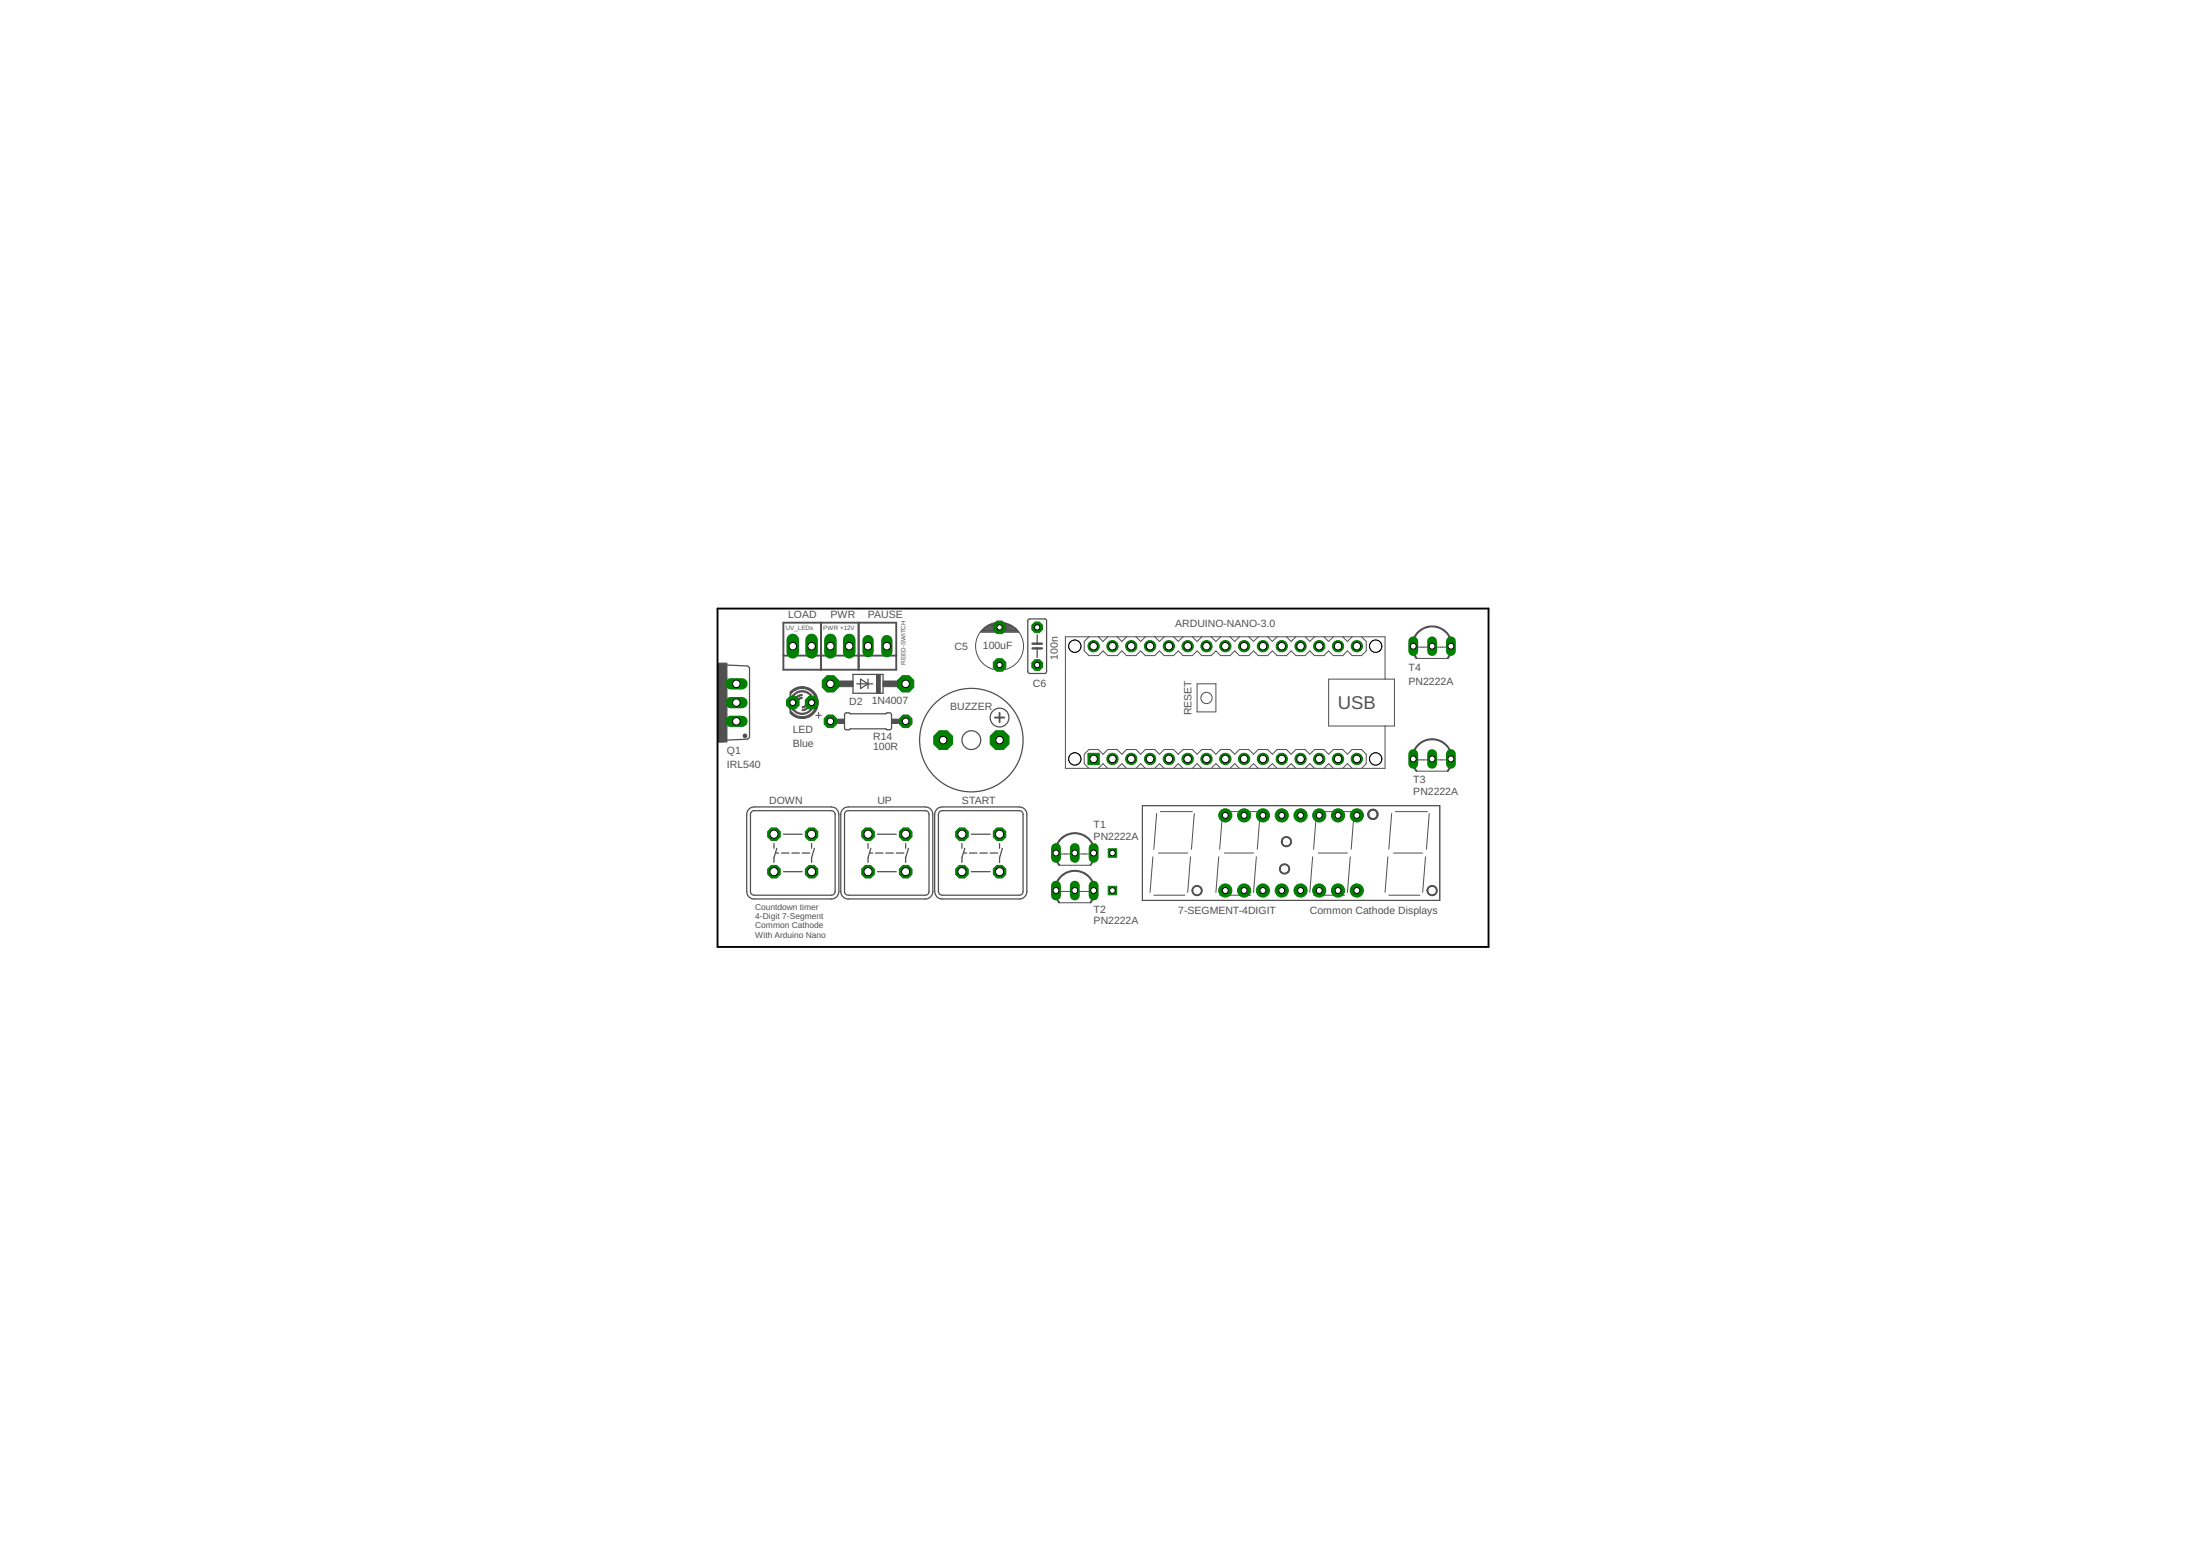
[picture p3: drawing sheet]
<svg xmlns="http://www.w3.org/2000/svg" width="297mm" height="210mm" viewBox="0 0 297 210" stroke-linecap="round" stroke-linejoin="round" font-family="sans-serif">
<path d="M149.6 119.6h1.2v1.2h-1.2z" fill="#008000" stroke="#008000" stroke-width=".14"/>
<circle cx="150.2" cy="120.2" r=".38" fill="#fff" stroke="#000" stroke-width=".14"/>
<path d="M149.6 114.6h1.2v1.1h-1.2z" fill="#008000" stroke="#008000" stroke-width=".14"/>
<circle cx="150.2" cy="115.1" r=".38" fill="#fff" stroke="#000" stroke-width=".14"/>
<path d="M105.8 84.1h15.2v6.3h-15.2zM105.8 88.5h15.2M106.7 93.6v2.5M110.8 84.1v6.3M115.9 84.1v6.3M134.3 96.9h1.3M135 96.2v1.3" fill="none" stroke="#505050" stroke-width=".25"/>
<g fill="none" stroke="#505050" stroke-width=".17">
<path d="M98 89.8l2.9 .1 .3 .2v9.4l-.3 .3-2.9 .1M114.1 96.3l.6-.1 .1 .2h4.8l.1-.2h.4l.3 .2v1.9l-.2 .2h-.5l-.1-.1h-4.8a.65 .65 0 0 1-.7 0zM115.2 91h4v2.6h-4zM115.7 92.3h2.1M116.2 91.7l1 .6-1 .6zM117.2 91.7v1.2M138.9 83.6l.1-.1h2.1l.2 .2v7l-.1 .2h-2.2l-.2-.2v-6.9zM140 85.7v1.2M140 87.5v1.3M101.1 109.2l.2-.1 .5-.2h10.4a1.01 1.01 0 0 1 1.1 1v10.4a1.01 1.01 0 0 1-1.1 1h-10.4a1.01 1.01 0 0 1-1-1v-10.4l.1-.5zM101.4 109.6l.4-.2h10.4l.3 .1 .3 .4v10.4l-.3 .5h-.3h-10.4h-.3l-.2-.5v-10.4zM104.5 113.9v.6"/>
<path d="M104.8 115.1h.3M104.9 114.5l-.4 1.3v.6M105.5 115.1h1M105.8 112.6h2.5M105.8 117.7h2.5M106.9 115.1h1M108.3 115.1h1M109.6 113.9v.6M110 114.5l-.4 1.3v.6M113.8 109.2l.2-.1 .5-.2h10.4a1.01 1.01 0 0 1 1 1v10.4a1.01 1.01 0 0 1-1 1h-10.4a1.01 1.01 0 0 1-1-1v-10.4v-.2zM114.1 109.6l.4-.2h10.4a.46 .46 0 0 1 .5 .5v10.6a.45 .45 0 0 1-.5 .3h-10.4l-.4-.2-.1-.3v-10.4zM117.2 113.9v.6"/>
<path d="M117.5 115.1h.3M117.6 114.5l-.4 1.3v.6M118.2 115.1h1M118.5 112.6h2.5M118.5 117.7h2.5M119.6 115.1h1M121 115.1h1M122.3 113.9v.6M122.7 114.5l-.4 1.3v.6M126.5 109.2l.2-.1 .5-.2h10.4a1.01 1.01 0 0 1 1 1v10.4a1.01 1.01 0 0 1-1 1h-10.4a1.01 1.01 0 0 1-1-1v-10.4zM126.9 109.5l.3-.1h10.4l.3 .1 .2 .4v10.4l-.2 .5h-.3h-10.4a.49 .49 0 0 1-.5-.5v-10.4zM129.9 113.9v.6"/>
<path d="M130.1 115.1h.4M130.3 114.5l-.4 1.3v.6M130.9 115.1h1M131.1 112.6h2.6M131.1 117.7h2.6M132.3 115.1h1M133.7 115.1h1M135 113.9v.6M135.3 114.5l-.3 1.3v.6"/>
<circle cx="131.1" cy="99.9" r="7"/>
<circle cx="131.1" cy="99.9" r="1.27"/>
<circle cx="135" cy="96.9" r="1.27"/>
</g>
<g fill="#505050" stroke="#505050" stroke-width=".14">
<path d="M113.2 97.1h.8v.6h-.8z"/>
<path d="M120.4 97.1h.8v.6h-.8z"/>
<path d="M96.9 89.5h.7v10.7h-.7z"/>
<path d="M97.6 98.3h.5v1.9h-.5z"/>
<path d="M97.6 95.7h.5v.8h-.5z"/>
<path d="M97.6 93.2h.5v.8h-.5z"/>
<path d="M97.6 89.5h.5v1.9h-.5z"/>
<path d="M118.3 91h.6v2.6h-.6z"/>
<path d="M113.3 91.9h1.9v.8h-1.9z"/>
<path d="M119.2 91.9h1.9v.8h-1.9z"/>
<path d="M97.6 96.5h.5v1.8h-.5z"/>
<path d="M97.6 94h.5v1.7h-.5z"/>
<path d="M97.6 91.4h.5v1.8h-.5z"/>
</g>
<g fill="none" stroke="#505050" stroke-width=".14">
<path d="M110.2 96.6h.7M110.5 96.2v.7M132.4 85.3h5.1M132.5 85.2h4.9M132.6 85.1h4.8M132.7 85h4.6M132.7 85a3.2 3.2 0 0 1 4.8 .3h-5.1zM132.8 84.9h4.4M132.9 84.8h4.2M133 84.7h4M133.2 84.6h3.6M133.3 84.5h3.4"/>
<path d="M133.5 84.4h3M133.7 84.3h2.6M133.9 84.2h2.1M134.3 84.2h1.4M147 86l-.6 .6v1.3l.6 .6h1.3l.6-.6 .7 .6h1.2l.7-.6 .6 .6h1.3l.6-.6 .6 .6h1.3l.6-.6 .7 .6h1.3l.6-.6 .6 .6h1.3l.6-.6 .7 .6h1.2l.7-.6 .6 .6h1.3l.6-.6 .6 .6h1.3l.6-.6 .7 .6h1.3l.6-.6 .6 .6h1.3l.6-.6 .7 .6h1.2l.6-.6 .7 .6h1.3l.6-.6 .6 .6h1.3l.6-.6 .7 .6h1.2l.7-.6v-1.3l-.7-.6M148.3 86l.6 .6 .7-.6M150.8 86l.7 .6 .6-.6M153.4 86l.6 .6 .6-.6M155.9 86l.6 .6 .7-.6M158.5 86l.6 .6 .6-.6M161 86l.6 .6 .7-.6M161.6 92.3h2.6v3.8h-2.6z"/>
<path d="M163.5 86l.7 .6 .6-.6M166.1 86l.6 .6 .6-.6M168.6 86l.6 .6 .7-.6M171.2 86l.6 .6 .6-.6M173.7 86l.6 .6 .7-.6M176.2 86l.6 .6 .7-.6M178.8 86l.6 .6 .6-.6M179.4 91.7h8.9v6.3h-8.9zM181.3 86l.6 .6 .7-.6M187 91.7v-5.7h-43.2v17.7h43.2v-5.7M190.7 87.4h5.3M191.3 88.9h4.2"/>
<path d="M142.5 115.3h5.3M143 116.8h4.2M147 103.7l-.6-.6v-1.3l.6-.6h1.3l.6 .6 .7-.6h1.2l.7 .6 .6-.6h1.3l.6 .6 .6-.6h1.3l.6 .6 .7-.6h1.3l.6 .6 .6-.6h1.3l.6 .6 .7-.6h1.2l.7 .6 .6-.6h1.3l.6 .6 .6-.6h1.3l.6 .6 .7-.6h1.3l.6 .6 .6-.6h1.3l.6 .6 .7-.6h1.2l.6 .6 .7-.6h1.3l.6 .6 .6-.6h1.3l.6 .6 .7-.6h1.2l.7 .6v1.3l-.7 .6M148.3 103.7l.6-.6 .7 .6M150.8 103.7l.7-.6 .6 .6M153.4 103.7l.6-.6 .6 .6M154.2 108.8h40.2v12.7h-40.2zM155.7 115.7l-.4 4.8M155.9 103.7l.6-.6 .7 .6M156.2 109.8l-.4 4.8M156.4 115.1h4M156.7 109.6h4.3"/>
<path d="M158.5 103.7l.6-.6 .6 .6M160.7 115.7l-.3 4.8M161 103.7l.6-.6 .7 .6M161.2 109.8l-.3 4.8M163.5 103.7l.7-.6 .6 .6M164.5 115.7l-.3 4.8M165.1 109.8l-.4 4.8M165.3 115.1h3.9M165.6 109.6h4.3M166.1 103.7l.6-.6 .6 .6M168.6 103.7l.6-.6 .7 .6M169.6 115.7l-.4 4.8"/>
<path d="M170.1 109.8l-.3 4.8M171.2 103.7l.6-.6 .6 .6M173.7 103.7l.6-.6 .7 .6M176.2 103.7l.6-.6 .7 .6M177.2 115.7l-.4 4.8M177.7 109.8l-.3 4.8M178 115.1h3.9M178.2 109.6h4.4M178.8 103.7l.6-.6 .6 .6M181.3 103.7l.6-.6 .7 .6M182.3 115.7l-.4 4.8M182.8 109.8l-.4 4.8"/>
<path d="M187.4 115.7l-.4 4.8M187.9 109.8l-.4 4.8M188.2 115.1h3.9M188.4 109.6h4.3M190.7 102.6h5.3M191.3 104.1h4.2M192.5 115.7l-.4 4.8M193 109.8l-.4 4.8M142.5 120.3h5.3M143 121.9h4.2M155.8 120.8h4.2M164.7 120.8h4.2"/>
<path d="M177.4 120.8h4.1M187.5 120.8h4.2"/>
<circle cx="135" cy="87.2" r="3.2"/>
<circle cx="162.9" cy="94.2" r=".76"/>
</g>
<g fill="#505050" stroke="#505050" stroke-width=".14">
<path d="M143 113.4a2.73 2.73 0 0 1 4.6 .6h-.1a2.6 2.6 0 0 0-2.4-1.5 2.6 2.6 0 0 0-2.3 1.5h-.2z" fill-rule="evenodd"/>
<path d="M142.6 116.3l.2-.1 .3 .6h-.1l-.1-.1z" fill-rule="evenodd"/>
<path d="M147.5 116.2l.1 .1-.3 .5h-.1z" fill-rule="evenodd"/>
<path d="M143 118.4a2.74 2.74 0 0 1 4.6 .6l-.1 .1a2.6 2.6 0 0 0-2.4-1.5 2.6 2.6 0 0 0-2.3 1.5l-.2-.1z" fill-rule="evenodd"/>
<path d="M142.6 121.4l.2-.1 .3 .5-.1 .1z" fill-rule="evenodd"/>
<path d="M147.5 121.3h.1l-.3 .6-.1-.1z" fill-rule="evenodd"/>
<path d="M191.3 100.7a2.74 2.74 0 0 1 4.5 .6h-.1a2.6 2.6 0 0 0-2.3-1.4 2.6 2.6 0 0 0-2.4 1.4h-.1z" fill-rule="evenodd"/>
<path d="M190.9 103.6h.1l.3 .5h-.1z" fill-rule="evenodd"/>
<path d="M195.7 103.5l.1 .1-.3 .5h-.1z" fill-rule="evenodd"/>
<path d="M191.3 85.4a2.73 2.73 0 0 1 4.5 .7h-.1a2.58 2.58 0 0 0-2.3-1.5 2.58 2.58 0 0 0-2.4 1.5h-.1z" fill-rule="evenodd"/>
<path d="M190.9 88.4l.1-.1 .3 .5-.1 .1z" fill-rule="evenodd"/>
<path d="M195.7 88.3l.1 .1-.3 .5-.1-.1z" fill-rule="evenodd"/>
<path d="M107 95.8l.1-.1a1.46 1.46 0 0 0 1.2 .6v.1h-.1a1.55 1.55 0 0 1-1.2-.6z" fill-rule="evenodd"/>
<path d="M108.3 96.3a1.42 1.42 0 0 0 1.2-.6l.1 .1-.1 .1a1.57 1.57 0 0 1-1.2 .5z" fill-rule="evenodd"/>
<path d="M107.1 93.7a1.47 1.47 0 0 1 1.2-.5v.2a1.42 1.42 0 0 0-1.1 .6l-.2-.1z" fill-rule="evenodd"/>
<path d="M108.3 93.2h.2a1.48 1.48 0 0 1 1.1 .7l-.1 .1a1.42 1.42 0 0 0-1.2-.6z" fill-rule="evenodd"/>
<path d="M106.6 96.2l.2-.1a1.91 1.91 0 0 0 1.5 .6v.3a2.09 2.09 0 0 1-1.7-.8z" fill-rule="evenodd"/>
<path d="M108.3 96.7a1.83 1.83 0 0 0 1.7-1l.2 .1a2.11 2.11 0 0 1-1.9 1.2z" fill-rule="evenodd"/>
<path d="M106.8 93.3a2.12 2.12 0 0 1 1.5-.6v.2a1.88 1.88 0 0 0-1.5 .7l-.1-.1z" fill-rule="evenodd"/>
<path d="M108.3 92.7a2.08 2.08 0 0 1 1.9 1.1l-.2 .1a1.9 1.9 0 0 0-1.7-1z" fill-rule="evenodd"/>
<path d="M184.8 109.5a.7 .7 0 0 1 1.2 .1 .7 .7 0 0 1-.4 1 .7 .7 0 0 1-.9-.7h.1a.57 .57 0 0 1 .8-.5 .57 .57 0 0 1 .2 .9 .57 .57 0 0 1-1-.2v-.2h-.1z" fill-rule="evenodd"/>
<path d="M142.6 114h.2a2.67 2.67 0 0 0 0 2.2l-.2 .1v-.2a2.73 2.73 0 0 1 0-2.1z" fill-rule="evenodd"/>
<path d="M147.5 114h.1l.1 .2a2.73 2.73 0 0 1-.1 2.1l-.1-.1a2.47 2.47 0 0 0 0-2.2z" fill-rule="evenodd"/>
<path d="M142.6 119l.2 .1a2.67 2.67 0 0 0 0 2.2l-.2 .1v-.2a2.79 2.79 0 0 1 0-2.2z" fill-rule="evenodd"/>
<path d="M147.5 119.1l.1-.1 .1 .2a2.73 2.73 0 0 1-.1 2.2l-.1-.1a2.47 2.47 0 0 0 0-2.2z" fill-rule="evenodd"/>
<path d="M190.9 101.3h.1a2.65 2.65 0 0 0 0 2.3h-.1l-.1-.2a2.75 2.75 0 0 1 .1-2.1z" fill-rule="evenodd"/>
<path d="M195.7 101.3h.1l.1 .2a2.73 2.73 0 0 1-.1 2.1h-.1a2.47 2.47 0 0 0 0-2.3z" fill-rule="evenodd"/>
<path d="M190.9 86.1h.1a2.61 2.61 0 0 0 0 2.2l-.1 .1-.1-.2a2.73 2.73 0 0 1 .1-2.1z" fill-rule="evenodd"/>
<path d="M195.7 86.1h.1l.1 .2a2.75 2.75 0 0 1-.1 2.1l-.1-.1a2.42 2.42 0 0 0 0-2.2z" fill-rule="evenodd"/>
<path d="M109.7 94.8h.2v.4l-.4 .7-.1-.1 .2-.3z" fill-rule="evenodd"/>
<path d="M109.4 93.9l.1-.1 .1 .1 .3 .5v.4h-.2a1.35 1.35 0 0 0-.3-.9z" fill-rule="evenodd"/>
<path d="M106.7 94.8h.1l.1 .4 .3 .6-.1 .1-.3-.4z" fill-rule="evenodd"/>
<path d="M107.1 93.8l.1 .1-.3 .6-.1 .3h-.1v-.4z" fill-rule="evenodd"/>
<path d="M108.3 95.4l.3-.1 .3-.5h.1a.66 .66 0 0 1-.7 .7z" fill-rule="evenodd"/>
<path d="M108.3 95.8a.94 .94 0 0 0 .9-1h.2a1.06 1.06 0 0 1-1.1 1.1z" fill-rule="evenodd"/>
<path d="M107.8 94.3l.4-.2h.1v.2a.56 .56 0 0 0-.6 .5h-.1v-.1z" fill-rule="evenodd"/>
<path d="M107.6 94l.6-.3h.1v.2a.94 .94 0 0 0-.9 .9h-.2a1.18 1.18 0 0 1 .4-.8z" fill-rule="evenodd"/>
<path d="M110.2 94.8h.3l-.3 1.1-.2-.2z" fill-rule="evenodd"/>
<path d="M109.9 93.8l.3-.1 .1 .2 .2 .9h-.3l-.1-.7z" fill-rule="evenodd"/>
<path d="M161.1 119.8a.7 .7 0 0 1 1.1 0 .7 .7 0 0 1-.4 1.1 .7 .7 0 0 1-.9-.7h.2a.58 .58 0 0 1 .8-.5 .58 .58 0 0 1 .1 1 .58 .58 0 0 1-.9-.3v-.2h-.2z" fill-rule="evenodd"/>
<path d="M170 119.8a.7 .7 0 0 1 1.1 0 .7 .7 0 0 1-.4 1.1 .7 .7 0 0 1-.9-.7h.1a.58 .58 0 0 1 .9-.5 .58 .58 0 0 1 .1 1 .58 .58 0 0 1-.9-.3l-.1-.2h-.1z" fill-rule="evenodd"/>
<path d="M182.7 119.8a.7 .7 0 0 1 1.1 0 .7 .7 0 0 1-.4 1.1 .7 .7 0 0 1-.9-.7h.1a.58 .58 0 0 1 .8-.5 .58 .58 0 0 1 .2 .9 .58 .58 0 0 1-.9-.2l-.1-.2h-.1z" fill-rule="evenodd"/>
<path d="M192.8 119.8a.7 .7 0 0 1 1.1 0 .7 .7 0 0 1-.4 1.1 .7 .7 0 0 1-.8-.7h.1a.58 .58 0 0 1 .8-.5 .58 .58 0 0 1 .2 .9 .58 .58 0 0 1-1-.2v-.2h-.1z" fill-rule="evenodd"/>
<path d="M173.1 113.2a.7 .7 0 0 1 1.2 0 .7 .7 0 0 1-.4 1.1 .7 .7 0 0 1-.9-.7h.1a.58 .58 0 0 1 .9-.5 .58 .58 0 0 1 .1 1 .58 .58 0 0 1-1-.3v-.2h-.1z" fill-rule="evenodd"/>
<path d="M172.9 116.8a.7 .7 0 0 1 1.1 .1 .7 .7 0 0 1-.3 1 .7 .7 0 0 1-1-.6h.2a.58 .58 0 0 1 .8-.5 .58 .58 0 0 1 .1 1 .58 .58 0 0 1-.9-.3v-.2h-.2z" fill-rule="evenodd"/>
<path d="M184.8 109.5a.7 .7 0 0 1 1.1 .1 .7 .7 0 0 1-.4 1 .7 .7 0 0 1-.8-.7h.1a.57 .57 0 0 1 .8-.5 .57 .57 0 0 1 .2 .9 .57 .57 0 0 1-1-.2v-.2h-.1z" fill-rule="evenodd"/>
<circle cx="100.6" cy="99.3" r=".25"/>
</g>
<path d="M139.4 87.5h1.3M139.4 86.9h1.3" fill="none" stroke="#505050" stroke-width=".32"/>
<path d="M112.1 97.4h1M121.3 97.4h1" fill="none" stroke="#505050" stroke-width=".61"/>
<path d="M112.1 92.3h1M121.3 92.3h1" fill="none" stroke="#505050" stroke-width=".76"/>
<circle cx="127.3" cy="99.9" r="1.38" fill="#008000" stroke="#008000" stroke-width=".14"/>
<circle cx="127.3" cy="99.9" r=".51" fill="#fff" stroke="#000" stroke-width=".14"/>
<circle cx="135" cy="99.9" r="1.38" fill="#008000" stroke="#008000" stroke-width=".14"/>
<circle cx="135" cy="99.9" r=".51" fill="#fff" stroke="#000" stroke-width=".14"/>
<circle cx="122.3" cy="97.4" r=".92" fill="#008000" stroke="#008000" stroke-width=".14"/>
<circle cx="122.3" cy="97.4" r=".44" fill="#fff" stroke="#000" stroke-width=".14"/>
<circle cx="112.1" cy="97.4" r=".92" fill="#008000" stroke="#008000" stroke-width=".14"/>
<circle cx="112.1" cy="97.4" r=".44" fill="#fff" stroke="#000" stroke-width=".14"/>
<path d="M142.6 114.5v1.3" fill="none" stroke="#008000" stroke-width="1.3"/>
<circle cx="142.6" cy="115.1" r=".4" fill="#fff" stroke="#000" stroke-width=".14"/>
<path d="M147.7 114.5v1.3" fill="none" stroke="#008000" stroke-width="1.3"/>
<circle cx="147.7" cy="115.1" r=".4" fill="#fff" stroke="#000" stroke-width=".14"/>
<path d="M145.1 114.5v1.3" fill="none" stroke="#008000" stroke-width="1.3"/>
<circle cx="145.1" cy="115.1" r=".4" fill="#fff" stroke="#000" stroke-width=".14"/>
<path d="M142.6 119.5v1.4" fill="none" stroke="#008000" stroke-width="1.3"/>
<circle cx="142.6" cy="120.2" r=".4" fill="#fff" stroke="#000" stroke-width=".14"/>
<path d="M147.7 119.5v1.4" fill="none" stroke="#008000" stroke-width="1.3"/>
<circle cx="147.7" cy="120.2" r=".4" fill="#fff" stroke="#000" stroke-width=".14"/>
<path d="M145.1 119.5v1.4" fill="none" stroke="#008000" stroke-width="1.3"/>
<circle cx="145.1" cy="120.2" r=".4" fill="#fff" stroke="#000" stroke-width=".14"/>
<path d="M190.8 101.8v1.3" fill="none" stroke="#008000" stroke-width="1.3"/>
<circle cx="190.8" cy="102.4" r=".4" fill="#fff" stroke="#000" stroke-width=".14"/>
<path d="M195.9 101.8v1.3" fill="none" stroke="#008000" stroke-width="1.3"/>
<circle cx="195.9" cy="102.4" r=".4" fill="#fff" stroke="#000" stroke-width=".14"/>
<path d="M193.4 101.8v1.3" fill="none" stroke="#008000" stroke-width="1.3"/>
<circle cx="193.4" cy="102.4" r=".4" fill="#fff" stroke="#000" stroke-width=".14"/>
<path d="M190.8 86.6v1.3" fill="none" stroke="#008000" stroke-width="1.3"/>
<circle cx="190.8" cy="87.2" r=".4" fill="#fff" stroke="#000" stroke-width=".14"/>
<path d="M195.9 86.6v1.3" fill="none" stroke="#008000" stroke-width="1.3"/>
<circle cx="195.9" cy="87.2" r=".4" fill="#fff" stroke="#000" stroke-width=".14"/>
<path d="M193.4 86.6v1.3" fill="none" stroke="#008000" stroke-width="1.3"/>
<circle cx="193.4" cy="87.2" r=".4" fill="#fff" stroke="#000" stroke-width=".14"/>
<path d="M98.7 97.4h1.5" fill="none" stroke="#008000" stroke-width="1.5"/>
<circle cx="99.4" cy="97.4" r=".51" fill="#fff" stroke="#000" stroke-width=".14"/>
<path d="M98.7 94.8h1.5" fill="none" stroke="#008000" stroke-width="1.5"/>
<circle cx="99.4" cy="94.8" r=".51" fill="#fff" stroke="#000" stroke-width=".14"/>
<path d="M98.7 92.3h1.5" fill="none" stroke="#008000" stroke-width="1.5"/>
<circle cx="99.4" cy="92.3" r=".51" fill="#fff" stroke="#000" stroke-width=".14"/>
<circle cx="109.6" cy="94.8" r=".92" fill="#008000" stroke="#008000" stroke-width=".14"/>
<circle cx="109.6" cy="94.8" r=".4" fill="#fff" stroke="#000" stroke-width=".14"/>
<circle cx="107" cy="94.8" r=".92" fill="#008000" stroke="#008000" stroke-width=".14"/>
<circle cx="107" cy="94.8" r=".4" fill="#fff" stroke="#000" stroke-width=".14"/>
<circle cx="129.9" cy="112.6" r=".92" fill="#008000" stroke="#008000" stroke-width=".14"/>
<circle cx="129.9" cy="112.6" r=".55" fill="#fff" stroke="#000" stroke-width=".14"/>
<circle cx="135" cy="112.6" r=".92" fill="#008000" stroke="#008000" stroke-width=".14"/>
<circle cx="135" cy="112.6" r=".55" fill="#fff" stroke="#000" stroke-width=".14"/>
<circle cx="135" cy="117.7" r=".92" fill="#008000" stroke="#008000" stroke-width=".14"/>
<circle cx="135" cy="117.7" r=".55" fill="#fff" stroke="#000" stroke-width=".14"/>
<circle cx="129.9" cy="117.7" r=".92" fill="#008000" stroke="#008000" stroke-width=".14"/>
<circle cx="129.9" cy="117.7" r=".55" fill="#fff" stroke="#000" stroke-width=".14"/>
<circle cx="104.5" cy="112.6" r=".92" fill="#008000" stroke="#008000" stroke-width=".14"/>
<circle cx="104.5" cy="112.6" r=".55" fill="#fff" stroke="#000" stroke-width=".14"/>
<circle cx="109.6" cy="112.6" r=".92" fill="#008000" stroke="#008000" stroke-width=".14"/>
<circle cx="109.6" cy="112.6" r=".55" fill="#fff" stroke="#000" stroke-width=".14"/>
<circle cx="109.6" cy="117.7" r=".92" fill="#008000" stroke="#008000" stroke-width=".14"/>
<circle cx="109.6" cy="117.7" r=".55" fill="#fff" stroke="#000" stroke-width=".14"/>
<circle cx="104.5" cy="117.7" r=".92" fill="#008000" stroke="#008000" stroke-width=".14"/>
<circle cx="104.5" cy="117.7" r=".55" fill="#fff" stroke="#000" stroke-width=".14"/>
<circle cx="117.2" cy="112.6" r=".92" fill="#008000" stroke="#008000" stroke-width=".14"/>
<circle cx="117.2" cy="112.6" r=".55" fill="#fff" stroke="#000" stroke-width=".14"/>
<circle cx="122.3" cy="112.6" r=".92" fill="#008000" stroke="#008000" stroke-width=".14"/>
<circle cx="122.3" cy="112.6" r=".55" fill="#fff" stroke="#000" stroke-width=".14"/>
<circle cx="122.3" cy="117.7" r=".92" fill="#008000" stroke="#008000" stroke-width=".14"/>
<circle cx="122.3" cy="117.7" r=".55" fill="#fff" stroke="#000" stroke-width=".14"/>
<circle cx="117.2" cy="117.7" r=".92" fill="#008000" stroke="#008000" stroke-width=".14"/>
<circle cx="117.2" cy="117.7" r=".55" fill="#fff" stroke="#000" stroke-width=".14"/>
<path d="M146.9 101.7h1.5v1.5h-1.5z" fill="#008000" stroke="#008000" stroke-width=".14"/>
<circle cx="147.7" cy="102.4" r=".51" fill="#fff" stroke="#000" stroke-width=".14"/>
<circle cx="150.2" cy="102.4" r=".76" fill="#008000" stroke="#008000" stroke-width=".14"/>
<circle cx="150.2" cy="102.4" r=".51" fill="#fff" stroke="#000" stroke-width=".14"/>
<circle cx="152.7" cy="102.4" r=".76" fill="#008000" stroke="#008000" stroke-width=".14"/>
<circle cx="152.7" cy="102.4" r=".51" fill="#fff" stroke="#000" stroke-width=".14"/>
<circle cx="155.3" cy="102.4" r=".76" fill="#008000" stroke="#008000" stroke-width=".14"/>
<circle cx="155.3" cy="102.4" r=".51" fill="#fff" stroke="#000" stroke-width=".14"/>
<circle cx="157.8" cy="102.4" r=".76" fill="#008000" stroke="#008000" stroke-width=".14"/>
<circle cx="157.8" cy="102.4" r=".51" fill="#fff" stroke="#000" stroke-width=".14"/>
<circle cx="160.4" cy="102.4" r=".76" fill="#008000" stroke="#008000" stroke-width=".14"/>
<circle cx="160.4" cy="102.4" r=".51" fill="#fff" stroke="#000" stroke-width=".14"/>
<circle cx="162.9" cy="102.4" r=".76" fill="#008000" stroke="#008000" stroke-width=".14"/>
<circle cx="162.9" cy="102.4" r=".51" fill="#fff" stroke="#000" stroke-width=".14"/>
<circle cx="165.4" cy="102.4" r=".76" fill="#008000" stroke="#008000" stroke-width=".14"/>
<circle cx="165.4" cy="102.4" r=".51" fill="#fff" stroke="#000" stroke-width=".14"/>
<circle cx="168" cy="102.4" r=".76" fill="#008000" stroke="#008000" stroke-width=".14"/>
<circle cx="168" cy="102.4" r=".51" fill="#fff" stroke="#000" stroke-width=".14"/>
<circle cx="170.5" cy="102.4" r=".76" fill="#008000" stroke="#008000" stroke-width=".14"/>
<circle cx="170.5" cy="102.4" r=".51" fill="#fff" stroke="#000" stroke-width=".14"/>
<circle cx="173.1" cy="102.4" r=".76" fill="#008000" stroke="#008000" stroke-width=".14"/>
<circle cx="173.1" cy="102.4" r=".51" fill="#fff" stroke="#000" stroke-width=".14"/>
<circle cx="175.6" cy="102.4" r=".76" fill="#008000" stroke="#008000" stroke-width=".14"/>
<circle cx="175.6" cy="102.4" r=".51" fill="#fff" stroke="#000" stroke-width=".14"/>
<circle cx="147.7" cy="87.2" r=".76" fill="#008000" stroke="#008000" stroke-width=".14"/>
<circle cx="147.7" cy="87.2" r=".51" fill="#fff" stroke="#000" stroke-width=".14"/>
<circle cx="150.2" cy="87.2" r=".76" fill="#008000" stroke="#008000" stroke-width=".14"/>
<circle cx="150.2" cy="87.2" r=".51" fill="#fff" stroke="#000" stroke-width=".14"/>
<circle cx="152.7" cy="87.2" r=".76" fill="#008000" stroke="#008000" stroke-width=".14"/>
<circle cx="152.7" cy="87.2" r=".51" fill="#fff" stroke="#000" stroke-width=".14"/>
<circle cx="155.3" cy="87.2" r=".76" fill="#008000" stroke="#008000" stroke-width=".14"/>
<circle cx="155.3" cy="87.2" r=".51" fill="#fff" stroke="#000" stroke-width=".14"/>
<circle cx="157.8" cy="87.2" r=".76" fill="#008000" stroke="#008000" stroke-width=".14"/>
<circle cx="157.8" cy="87.2" r=".51" fill="#fff" stroke="#000" stroke-width=".14"/>
<circle cx="160.4" cy="87.2" r=".76" fill="#008000" stroke="#008000" stroke-width=".14"/>
<circle cx="160.4" cy="87.2" r=".51" fill="#fff" stroke="#000" stroke-width=".14"/>
<circle cx="165.4" cy="87.2" r=".76" fill="#008000" stroke="#008000" stroke-width=".14"/>
<circle cx="165.4" cy="87.2" r=".51" fill="#fff" stroke="#000" stroke-width=".14"/>
<circle cx="168" cy="87.2" r=".76" fill="#008000" stroke="#008000" stroke-width=".14"/>
<circle cx="168" cy="87.2" r=".51" fill="#fff" stroke="#000" stroke-width=".14"/>
<circle cx="173.1" cy="87.2" r=".76" fill="#008000" stroke="#008000" stroke-width=".14"/>
<circle cx="173.1" cy="87.2" r=".51" fill="#fff" stroke="#000" stroke-width=".14"/>
<circle cx="175.6" cy="87.2" r=".76" fill="#008000" stroke="#008000" stroke-width=".14"/>
<circle cx="175.6" cy="87.2" r=".51" fill="#fff" stroke="#000" stroke-width=".14"/>
<circle cx="170.5" cy="87.2" r=".76" fill="#008000" stroke="#008000" stroke-width=".14"/>
<circle cx="170.5" cy="87.2" r=".51" fill="#fff" stroke="#000" stroke-width=".14"/>
<circle cx="162.9" cy="87.2" r=".76" fill="#008000" stroke="#008000" stroke-width=".14"/>
<circle cx="162.9" cy="87.2" r=".51" fill="#fff" stroke="#000" stroke-width=".14"/>
<circle cx="178.1" cy="102.4" r=".76" fill="#008000" stroke="#008000" stroke-width=".14"/>
<circle cx="178.1" cy="102.4" r=".51" fill="#fff" stroke="#000" stroke-width=".14"/>
<circle cx="180.7" cy="102.4" r=".76" fill="#008000" stroke="#008000" stroke-width=".14"/>
<circle cx="180.7" cy="102.4" r=".51" fill="#fff" stroke="#000" stroke-width=".14"/>
<circle cx="183.2" cy="102.4" r=".76" fill="#008000" stroke="#008000" stroke-width=".14"/>
<circle cx="183.2" cy="102.4" r=".51" fill="#fff" stroke="#000" stroke-width=".14"/>
<circle cx="178.1" cy="87.2" r=".76" fill="#008000" stroke="#008000" stroke-width=".14"/>
<circle cx="178.1" cy="87.2" r=".51" fill="#fff" stroke="#000" stroke-width=".14"/>
<circle cx="180.7" cy="87.2" r=".76" fill="#008000" stroke="#008000" stroke-width=".14"/>
<circle cx="180.7" cy="87.2" r=".51" fill="#fff" stroke="#000" stroke-width=".14"/>
<circle cx="183.2" cy="87.2" r=".76" fill="#008000" stroke="#008000" stroke-width=".14"/>
<circle cx="183.2" cy="87.2" r=".51" fill="#fff" stroke="#000" stroke-width=".14"/>
<circle cx="165.4" cy="120.2" r=".89" fill="#008000" stroke="#008000" stroke-width=".14"/>
<circle cx="165.4" cy="120.2" r=".4" fill="#fff" stroke="#000" stroke-width=".14"/>
<circle cx="168" cy="120.2" r=".89" fill="#008000" stroke="#008000" stroke-width=".14"/>
<circle cx="168" cy="120.2" r=".4" fill="#fff" stroke="#000" stroke-width=".14"/>
<circle cx="170.5" cy="120.2" r=".89" fill="#008000" stroke="#008000" stroke-width=".14"/>
<circle cx="170.5" cy="120.2" r=".4" fill="#fff" stroke="#000" stroke-width=".14"/>
<circle cx="173.1" cy="120.2" r=".89" fill="#008000" stroke="#008000" stroke-width=".14"/>
<circle cx="173.1" cy="120.2" r=".4" fill="#fff" stroke="#000" stroke-width=".14"/>
<circle cx="175.6" cy="120.2" r=".89" fill="#008000" stroke="#008000" stroke-width=".14"/>
<circle cx="175.6" cy="120.2" r=".4" fill="#fff" stroke="#000" stroke-width=".14"/>
<circle cx="178.1" cy="120.2" r=".89" fill="#008000" stroke="#008000" stroke-width=".14"/>
<circle cx="178.1" cy="120.2" r=".4" fill="#fff" stroke="#000" stroke-width=".14"/>
<circle cx="180.7" cy="120.2" r=".89" fill="#008000" stroke="#008000" stroke-width=".14"/>
<circle cx="180.7" cy="120.2" r=".4" fill="#fff" stroke="#000" stroke-width=".14"/>
<circle cx="183.2" cy="120.2" r=".89" fill="#008000" stroke="#008000" stroke-width=".14"/>
<circle cx="183.2" cy="120.2" r=".4" fill="#fff" stroke="#000" stroke-width=".14"/>
<circle cx="183.2" cy="110.1" r=".89" fill="#008000" stroke="#008000" stroke-width=".14"/>
<circle cx="183.2" cy="110.1" r=".4" fill="#fff" stroke="#000" stroke-width=".14"/>
<circle cx="180.7" cy="110.1" r=".89" fill="#008000" stroke="#008000" stroke-width=".14"/>
<circle cx="180.7" cy="110.1" r=".4" fill="#fff" stroke="#000" stroke-width=".14"/>
<circle cx="178.1" cy="110.1" r=".89" fill="#008000" stroke="#008000" stroke-width=".14"/>
<circle cx="178.1" cy="110.1" r=".4" fill="#fff" stroke="#000" stroke-width=".14"/>
<circle cx="175.6" cy="110.1" r=".89" fill="#008000" stroke="#008000" stroke-width=".14"/>
<circle cx="175.6" cy="110.1" r=".4" fill="#fff" stroke="#000" stroke-width=".14"/>
<circle cx="173.1" cy="110.1" r=".89" fill="#008000" stroke="#008000" stroke-width=".14"/>
<circle cx="173.1" cy="110.1" r=".4" fill="#fff" stroke="#000" stroke-width=".14"/>
<circle cx="170.5" cy="110.1" r=".89" fill="#008000" stroke="#008000" stroke-width=".14"/>
<circle cx="170.5" cy="110.1" r=".4" fill="#fff" stroke="#000" stroke-width=".14"/>
<circle cx="168" cy="110.1" r=".89" fill="#008000" stroke="#008000" stroke-width=".14"/>
<circle cx="168" cy="110.1" r=".4" fill="#fff" stroke="#000" stroke-width=".14"/>
<circle cx="165.4" cy="110.1" r=".89" fill="#008000" stroke="#008000" stroke-width=".14"/>
<circle cx="165.4" cy="110.1" r=".4" fill="#fff" stroke="#000" stroke-width=".14"/>
<path d="M119.7 86.5v1.5" fill="none" stroke="#008000" stroke-width="1.5"/>
<circle cx="119.7" cy="87.2" r=".51" fill="#fff" stroke="#000" stroke-width=".14"/>
<path d="M117.2 86.5v1.5" fill="none" stroke="#008000" stroke-width="1.5"/>
<circle cx="117.2" cy="87.2" r=".51" fill="#fff" stroke="#000" stroke-width=".14"/>
<circle cx="135" cy="89.8" r=".92" fill="#008000" stroke="#008000" stroke-width=".14"/>
<circle cx="135" cy="89.8" r=".36" fill="#fff" stroke="#000" stroke-width=".14"/>
<circle cx="135" cy="84.7" r=".92" fill="#008000" stroke="#008000" stroke-width=".14"/>
<circle cx="135" cy="84.7" r=".36" fill="#fff" stroke="#000" stroke-width=".14"/>
<circle cx="112.1" cy="92.3" r="1.2" fill="#008000" stroke="#008000" stroke-width=".14"/>
<circle cx="112.1" cy="92.3" r=".51" fill="#fff" stroke="#000" stroke-width=".14"/>
<circle cx="122.3" cy="92.3" r="1.2" fill="#008000" stroke="#008000" stroke-width=".14"/>
<circle cx="122.3" cy="92.3" r=".51" fill="#fff" stroke="#000" stroke-width=".14"/>
<circle cx="140" cy="89.8" r=".78" fill="#008000" stroke="#008000" stroke-width=".14"/>
<circle cx="140" cy="89.8" r=".36" fill="#fff" stroke="#000" stroke-width=".14"/>
<circle cx="140" cy="84.7" r=".78" fill="#008000" stroke="#008000" stroke-width=".14"/>
<circle cx="140" cy="84.7" r=".36" fill="#fff" stroke="#000" stroke-width=".14"/>
<path d="M109.6 86.4v1.7" fill="none" stroke="#008000" stroke-width="1.7"/>
<circle cx="109.6" cy="87.2" r=".51" fill="#fff" stroke="#000" stroke-width=".14"/>
<path d="M107 86.4v1.7" fill="none" stroke="#008000" stroke-width="1.7"/>
<circle cx="107" cy="87.2" r=".51" fill="#fff" stroke="#000" stroke-width=".14"/>
<path d="M114.7 86.4v1.7" fill="none" stroke="#008000" stroke-width="1.7"/>
<circle cx="114.7" cy="87.2" r=".51" fill="#fff" stroke="#000" stroke-width=".14"/>
<path d="M112.1 86.4v1.7" fill="none" stroke="#008000" stroke-width="1.7"/>
<circle cx="112.1" cy="87.2" r=".51" fill="#fff" stroke="#000" stroke-width=".14"/>
<path d="M96.9 82.1h104.1v45.7h-104.1z" fill="none" stroke="#000" stroke-width=".25"/>
<circle cx="185.7" cy="102.4" r=".83" fill="none" stroke="#000" stroke-width=".14"/>
<circle cx="185.7" cy="102.4" r=".83" fill="#fff" stroke="#000" stroke-width=".14"/>
<circle cx="185.7" cy="87.2" r=".83" fill="none" stroke="#000" stroke-width=".14"/>
<circle cx="185.7" cy="87.2" r=".83" fill="#fff" stroke="#000" stroke-width=".14"/>
<circle cx="145.1" cy="87.2" r=".83" fill="none" stroke="#000" stroke-width=".14"/>
<circle cx="145.1" cy="87.2" r=".83" fill="#fff" stroke="#000" stroke-width=".14"/>
<circle cx="145.1" cy="102.4" r=".83" fill="none" stroke="#000" stroke-width=".14"/>
<circle cx="145.1" cy="102.4" r=".83" fill="#fff" stroke="#000" stroke-width=".14"/>
<text font-size="2.5" fill="#505050" x="180.6" y="95.7">USB</text>
<g font-size="1.4" fill="#505050">
<text x="106.4" y="83.4">LOAD</text>
<text x="112.1" y="83.4">PWR</text>
<text x="117.2" y="83.4">PAUSE</text>
<text x="128.9" y="87.8">C5</text>
<text x="132.7" y="87.6">100uF</text>
<text x="142.8" y="89.1" transform="rotate(-90 142.8 89.1)">100n</text>
<text x="158.7" y="84.7">ARDUINO-NANO-3.0</text>
<text x="114.7" y="95.2">D2</text>
<text x="117.7" y="95.1">1N4007</text>
<text x="128.3" y="95.8">BUZZER</text>
<text x="139.4" y="92.7">C6</text>
<text x="190.2" y="90.5">T4</text>
<text x="190.2" y="92.4">PN2222A</text>
<text x="98.1" y="101.8">Q1</text>
<text x="107" y="98.9">LED</text>
<text x="107" y="100.9">Blue</text>
<text x="117.9" y="99.9">R14</text>
<text x="117.9" y="101.2">100R</text>
<text x="160.9" y="96.6" transform="rotate(-90 160.9 96.6)">RESET</text>
<text x="98.1" y="103.7">IRL540</text>
<text x="190.8" y="105.7">T3</text>
<text x="190.8" y="107.3">PN2222A</text>
<text x="103.9" y="108.5">DOWN</text>
<text x="118.5" y="108.5">UP</text>
<text x="129.9" y="108.5">START</text>
<text x="147.7" y="111.8">T1</text>
<text x="147.7" y="113.4">PN2222A</text>
<text x="147.7" y="123.2">T2</text>
<text x="147.7" y="124.8">PN2222A</text>
<text x="159.1" y="123.4">7-SEGMENT-4DIGIT</text>
<text x="176.9" y="123.4">Common Cathode Displays</text>
</g>
<g font-size="1.1" fill="#505050">
<text x="102" y="122.9">Countdown timer</text>
<text x="102" y="124.1">4-Digit 7-Segment</text>
<text x="102" y="125.3">Common Cathode</text>
<text x="102" y="126.6">With Arduino Nano</text>
</g>
<g font-size=".8" fill="#505050">
<text x="106.1" y="85">UV_LEDs</text>
<text x="111.2" y="85">PWR +12V</text>
<text x="122.3" y="89.8" transform="rotate(-90 122.3 89.8)">REED-SWITCH</text>
</g>
</svg>
